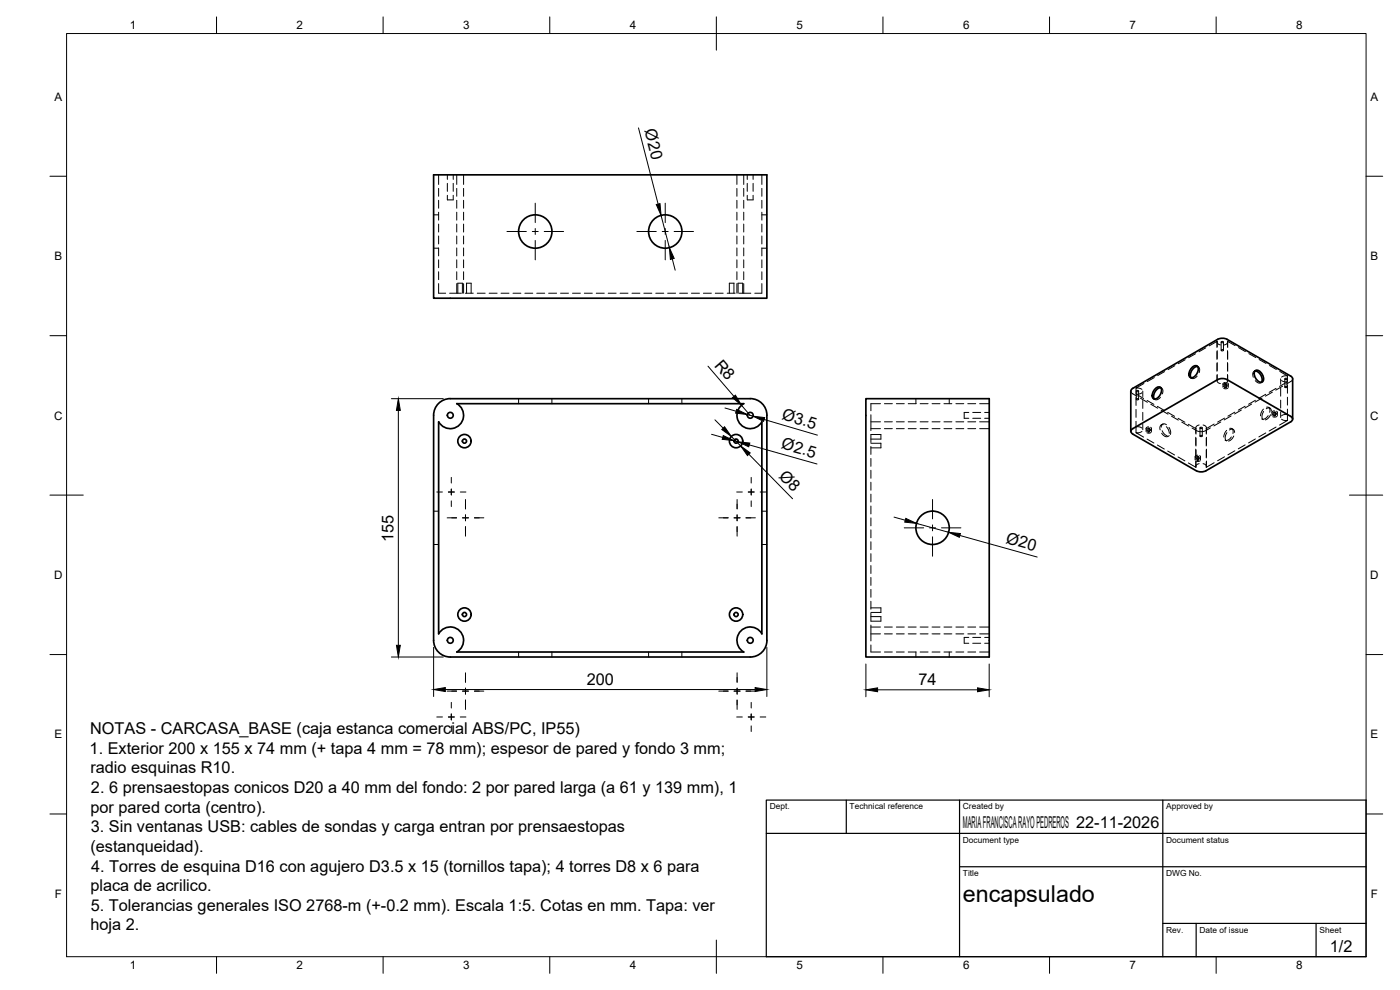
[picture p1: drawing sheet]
<svg xmlns="http://www.w3.org/2000/svg" width="420mm" height="297mm" viewBox="0 0 420 297" stroke-linecap="round" stroke-linejoin="round" font-family="sans-serif">
<!-- layer: Visible -->
<g fill="none" stroke="#000" stroke-width=".51">
<path d="M130.1 52.5h100v37h-100zM259.9 119.6h37v77.5h-37zM346.8 116.5a1 1 0 0 1 1.4-.3 1 1 0 0 1 .3 1.3l-.6 1.4a1.08 1.08 0 0 1-1.1 .8 1.08 1.08 0 0 1-1-1l.2-.9zM348.4 116.3a2.56 2.56 0 0 0-2 3.4M357.8 110.2a1 1 0 0 1 1.4-.4 1 1 0 0 1 .4 1.4l-.7 1.3a1.08 1.08 0 0 1-1.1 .8 1.08 1.08 0 0 1-1-1l.2-.9zM359.4 110a2.56 2.56 0 0 0-2 3.3M365.4 101.8l-25.7 14.9-.3 .6v12.1M365.4 101.8l1.5-.3 1.4 .3 19.3 11.2 .3 .7v12.1M365.4 113.9l1.5-.3 1.4 .3 19.1 11a.86 .86 0 0 1 .5 .8 .86 .86 0 0 1-.6 .9l-25.4 14.7-.9 .3-1.9-.3-19.1-11.1a.86 .86 0 0 1-.6-.8 .86 .86 0 0 1 .6-.8l25.4-14.7M376.6 111.3a2.56 2.56 0 0 1 2 3.4M376.7 111.3a1.79 1.79 0 0 1 2.3 1.5 1.08 1.08 0 0 1 .2 1.4 1.08 1.08 0 0 1-1.4 .3 2.61 2.61 0 0 1-1.1-3.2zM131.6 126.6v63.6"/>
<path d="M131.6 126.5a4 4 0 0 0 6.4 .9 4 4 0 0 0-.9-6.3h86.1a4 4 0 0 0-.9 6.3 4 4 0 0 0 6.4-.9M228.6 126.6v63.6M230.1 124.6v67.5M230.2 124.6a5 5 0 0 0-5.1-5h-90a5 5 0 0 0-5 5v67.5a5 5 0 0 0 5 5h90a5 5 0 0 0 5.1-5M131.6 190.2a4 4 0 0 1 6.4-.9 4 4 0 0 1-.9 6.3h86.1a4 4 0 0 1-.9-6.3 4 4 0 0 1 6.4 .9"/>
<circle cx="160.6" cy="69.5" r="5"/>
<circle cx="199.7" cy="69.5" r="5"/>
<circle cx="135.1" cy="124.6" r=".88"/>
<circle cx="139.4" cy="132.4" r="2"/>
<circle cx="139.4" cy="132.4" r=".62"/>
<circle cx="220.9" cy="132.4" r="2"/>
<circle cx="220.9" cy="132.4" r=".62"/>
<circle cx="225.2" cy="124.6" r=".88"/>
<circle cx="279.9" cy="158.4" r="5"/>
<circle cx="135.1" cy="192.1" r=".88"/>
<circle cx="139.4" cy="184.4" r="2"/>
<circle cx="139.4" cy="184.4" r=".62"/>
<circle cx="220.9" cy="184.4" r="2"/>
<circle cx="220.9" cy="184.4" r=".62"/>
<circle cx="225.2" cy="192.1" r=".88"/>
</g>
<!-- layer: Hidden -->
<g fill="none" stroke="#000" stroke-width=".3">
<path d="M131.6 52.5v2.8M131.6 56.5v2.4M134.3 58.6v1.4h1.7v-1.4M134.3 52.5v1.3M134.3 55v2.4M136 52.5v1.3M136 55v2.4M137.1 52.5v2.8M137.1 56.5v2.4M139.1 52.5v2.8M139.1 56.5v2.4M221.1 52.5v2.8"/>
<path d="M221.1 56.5v2.4M223.2 52.5v2.8M223.2 56.5v2.4M224.3 58.6v1.4h1.7v-1.4M224.3 52.5v1.3M224.3 55v2.4M226 52.5v1.3M226 55v2.4M228.6 52.5v2.8M228.6 56.5v2.4M130.1 74.5h1.5M130.1 64.5h1.5"/>
<path d="M131.6 60.1v2.4M131.6 63.7v2.3M131.6 67.2v2.4M131.6 70.8v2.4M131.6 74.4v2.4M131.6 78v2.3M137.1 60.1v2.4M137.1 63.7v2.3M137.1 67.2v2.4M137.1 70.8v2.4M137.1 74.4v2.4M137.1 78v2.3"/>
<path d="M139.1 60.1v2.4M139.1 63.7v2.3M139.1 67.2v2.4M139.1 70.8v2.4M139.1 74.4v2.4M139.1 78v2.3M221.1 60.1v2.4M221.1 63.7v2.3M221.1 67.2v2.4M221.1 70.8v2.4M221.1 74.4v2.4M221.1 78v2.3"/>
<path d="M223.2 60.1v2.4M223.2 63.7v2.3M223.2 67.2v2.4M223.2 70.8v2.4M223.2 74.4v2.4M223.2 78v2.3M228.6 60.1v2.4M228.6 63.7v2.3M228.6 67.2v2.4M228.6 70.8v2.4M228.6 74.4v2.4M228.6 78v2.3"/>
<path d="M228.6 74.5h1.5M228.6 64.5h1.5M131.6 85.1v2.9h2.2M131.6 81.5v2.4M134.9 88h3.6M137.1 81.5v2.4M137.1 85.1v2.9M137.4 88v-3h1.4v3M139.1 81.5v2.4M139.1 85.1v2.9M139.7 88h2.3M140 88v-3h1.4v3"/>
<path d="M143.2 88h2.4M146.8 88h2.4M150.4 88h2.4M153.9 88h2.4M157.5 88h2.4M161.1 88h2.4M164.7 88h2.3M168.2 88h2.4M171.8 88h2.4M175.4 88h2.4M178.9 88h2.4M182.5 88h2.4"/>
<path d="M186.1 88h2.4M189.7 88h2.3M193.2 88h2.4M196.8 88h2.4M200.4 88h2.4M204 88h2.3M207.5 88h2.4M211.1 88h2.4M214.7 88h2.3M218.2 88h2.4M218.9 88v-3h1.4v3M221.1 81.5v2.4"/>
<path d="M221.1 85.1v2.9M221.5 88v-3h1.4v3M221.8 88h3.5M223.2 81.5v2.4M223.2 85.1v2.9M228.6 85.1v2.9h-2.1M228.6 81.5v2.4M155.6 119.6v1.5M165.6 119.6v1.5M194.6 119.6v1.5M204.6 119.6v1.5M274.9 119.6v1.5"/>
<path d="M284.9 119.6v1.5M339.4 117.3l.3 .7 1.5 .9M340.9 116.4v1.7M340.9 119.3v2.4M341 119.7h.1a.29 .29 0 0 1 .4-.1 .29 .29 0 0 1 .1 .3l-.4 .1zM341 117.3v2.5M341 117.3l.1-.1a.29 .29 0 0 1 .4-.1 .29 .29 0 0 1 .1 .4h-.4zM341.7 117.3v2.5M342.3 119.5l2 1.2M342.7 117.8l-.6 .4h-1.2l2.3 1.4M343 117.3v1.7M343.3 115.1l-2.4 1.3 1.2 .1 .6 .3"/>
<path d="M346.2 119.6l.4 .3M346.4 113.3l-2.1 1.2M348.2 116.2l.4 .2M348.3 119.2a1.25 1.25 0 0 1-1.9 .5M348.4 116.3a1.24 1.24 0 0 1 .4 1.9M349.5 111.5l-2.1 1.2M352.6 109.7l-2.1 1.2M355.7 107.9l-2.1 1.2M357.2 113.3l.4 .2M358.8 106.1l-2.1 1.2M359.2 109.8l.4 .3M359.3 112.8a1.25 1.25 0 0 1-1.9 .6"/>
<path d="M359.4 110a1.24 1.24 0 0 1 .5 1.8M361.9 104.4l-2.1 1.1M365.2 102.6v1.7M365.2 105.5v2.4M365.2 109v2.4M365.2 112.6v1.6M365.3 112.4v1.6a.93 .93 0 0 0 .9 1.1M365.3 102.4v1.6M365.3 105.2v2.4M365.3 108.8v2.4M366.2 103.5a.93 .93 0 0 1-.9-1.1l-2.4 1.4M366.5 102.6v2.5"/>
<path d="M366.5 102.6v-.1a.29 .29 0 0 1 .5-.2 .29 .29 0 0 1 0 .5zM366.5 105h.1a.31 .31 0 0 1 .5-.2 .31 .31 0 0 1 0 .5 .31 .31 0 0 1-.5-.1zM367 115.2v1M367.2 102.6v2.5M367.4 103.5a.93 .93 0 0 0 1-1.1l2.3 1.3M367.6 116.2l.3-.2 .2 .2zM367.6 115.2v1M367.7 114.8l-.6 .3 .2 .4M368.1 115.2v1M368.4 114.9a.46 .46 0 0 1 .1 .6 .46 .46 0 0 1-.6 .2M368.4 115.9l-.6-.2-.7 .3M368.4 112.4v1.6a.93 .93 0 0 1-1 1.1"/>
<path d="M368.4 102.4v1.6M368.4 105.2v2.4M368.4 108.8v2.4M368.4 102.6v1.7M368.4 105.5v2.4M368.4 109v2.4M368.4 112.6v1.6M368.5 116.4l-.5 .3-.7-.2M368.6 115.2v1M371.7 104.3l2.1 1.2M374.8 106.1l2.1 1.2M376.6 111.3a1.24 1.24 0 0 0-.5 1.9"/>
<path d="M376.7 114.2a1.25 1.25 0 0 0 1.9 .5M376.8 111.2l-.4 .2M377.9 107.9l2.1 1.2M378.8 119.5l-2.1 1.1M378.8 114.6l-.4 .3M379.9 118.3l-2.1 1.2M381 109.7l2.1 1.2M381.8 117.7l-2 1.2M383 116.5l-2.1 1.2M384.1 111.4l2.3 1.4M384.3 113.7v1.6M384.3 116.5v2.4"/>
<path d="M384.6 114.2l.9 .3 .9 .1-2.4 1.3M384.9 115.9l-2 1.2M385.6 113.7v2.4M386.3 113.7v2.4M386.4 112.8h-.9l-.9 .3M386.4 112.8v1.6M386.4 115.6v2.4M386.4 119.2v2.3M387.9 113.7l-.3 .6-1.6 1M261.4 131.7l3 .1v-1.4h-3v2.4M261.4 124.4v4.8M261.4 134v2.3"/>
<path d="M261.4 137.5v2.4M261.4 126.6h2.8M261.4 133h3M261.4 128.6h2.8M264.2 121.1h-2.8v2.1M264.4 133v1.4h-3M265.4 121.1h2.4M265.4 126.6h2.4M265.4 128.6h2.4M269 121.1h2.4M269 126.6h2.4M269 128.6h2.4"/>
<path d="M272.6 121.1h2.4M272.6 126.6h2.4M272.6 128.6h2.4M276.1 121.1h2.4M276.1 126.6h2.4M276.1 128.6h2.4M279.7 121.1h2.4M279.7 126.6h2.4M279.7 128.6h2.4M283.3 121.1h2.4M283.3 126.6h2.4M283.3 128.6h2.4"/>
<path d="M286.9 121.1h2.3M286.9 126.6h2.3M286.9 128.6h2.3M290.4 121.1h2.4M290.4 126.6h2.4M290.4 128.6h2.4M290.7 123.7h-1.3v1.8h1.3M291.9 125.5h2.4M291.9 123.7h2.4M294 121.1h2.9M294 126.6h2.9M294 128.6h2.9"/>
<path d="M295.5 125.5h1.4M295.5 123.7h1.4M340.9 128l1.2 .1 .6 .3M340.9 122.8v2.4M340.9 126.4v3.4M342.7 129.4l-.6 .4h-1.2l2.3 1.4M343 120.2v2.3M343 123.7v2.4M343 127.3v1.6M344 128.5v1M344.3 131.7l2 1.2M344.3 120.1l2 1.2"/>
<path d="M344.5 129.5l.3-.1 .2 .1zM344.5 128.5v1M344.7 128.1l-.5 .1a.34 .34 0 0 0-.2 .3 .34 .34 0 0 0 .2 .3M345 128.5v1M345.3 128.2l.2 .5-.7 .3M345.3 129.2l-.6-.2-.6 .3M345.4 121.3l2.1 1.2M345.5 129.7l-.6 .3-.7-.2M345.6 128.5v1M347.3 133.5l2.1 1.2M347.3 121.9l2.1 1.2M348.5 123.1l2 1.2"/>
<path d="M348.6 130a1.63 1.63 0 0 0 1.9 1M348.8 129.2l.5 .9 1 .7M348.9 127.2l-.4 .3M349.1 127.4a.99 .99 0 0 0-1 .5 .99 .99 0 0 0 .1 1.1M350 128l.7 1 .2 1M350.1 127.4a.89 .89 0 0 0-1.1-.2 .89 .89 0 0 0-.5 1M350.4 135.3l2.1 1.2M350.4 123.7l2.1 1.2M350.8 128.2a2.46 2.46 0 0 1 .4 2.2M350.9 130.7l-.4 .3M351.6 124.9l2 1.2M353.5 137.1l2.1 1.2"/>
<path d="M353.5 125.5l2.1 1.2M354.7 126.6l2 1.2M356.6 138.9l2.3 1.3a.93 .93 0 0 1 1-1.1M356.6 127.3l2.3 1.3M358.7 137v1M358.9 128.4v1.6M358.9 131.2v2.4M358.9 134.8v2.3M358.9 138.3v1.7M358.9 135v2.4l-.1-.6 .6-.2M358.9 131.5v2.3M358.9 138.6v1.6"/>
<path d="M359.2 137v1M359.2 137l.3-.1 .2 .2-.3 .1zM359.7 137v1M359.9 127.5a.93 .93 0 0 0-1 1.1v1.6M360 136.7l.2 .5-.6 .3M360 137.7l-.7-.2-.5 .3M360.1 128.4v2.4M360.2 138.2l-.6 .3-.7-.2M360.2 130.7a.32 .32 0 0 1 .5-.1 .32 .32 0 0 1 0 .5 .32 .32 0 0 1-.5-.1zM360.2 128.3v-.1a.27 .27 0 0 1 .5-.1 .27 .27 0 0 1-.1 .5l-.4-.1zM360.3 137v1M360.8 128.4v2.4"/>
<path d="M361.1 127.5a.93 .93 0 0 1 .9 1.1M362 128.6v1.6M362 131.5v2.3M362 135v2.4M362 138.6v1.6M362.1 128.4v1.6M362.1 131.2v2.4M362.1 134.8v2.3M362.1 138.3v1.7M363.3 128.4l-1.4 .8a3.1 3.1 0 0 1-2.8 0l-1.3-.8M364.4 138.8l-2.4 1.4a.93 .93 0 0 0-.9-1.1M364.4 127.2l-2.4 1.4"/>
<path d="M366.4 126.6l-2.1 1.2M367.5 137.1l-2.1 1.1M367.5 125.5l-2.1 1.1M368.1 129.1l-.5 .7-.3 1.3M368.2 129.8a2.49 2.49 0 0 0-.4 2.1M369 129a.89 .89 0 0 1 1-.2 .89 .89 0 0 1 .5 1M369.1 128.5a.99 .99 0 0 1 .9 .5 .99 .99 0 0 1 0 1.1M369.5 124.8l-2.1 1.2M369.5 131.1a1.65 1.65 0 0 1-1.8 1l.4 .2M369.7 128.6l.4 .2M370.3 130.8l-.6 .9-1 .7M370.6 135.3l-2.1 1.2"/>
<path d="M370.6 123.7l-2.1 1.2M372.6 123l-2.1 1.2M373.7 133.5l-2.1 1.2M373.7 121.9l-2.1 1.2M375.6 121.2l-2 1.2M376.8 131.7l-2.1 1.2M376.8 120.1l-2.1 1.2M378.7 125.7l.4 .2M379.2 122.8l-.7 1-.2 1M379.2 123.5a2.39 2.39 0 0 0-.4 2.1M379.9 129.9l-2.1 1.2M380 122.6a.88 .88 0 0 1 1.1-.2 .88 .88 0 0 1 .5 1"/>
<path d="M380.1 122.2a.98 .98 0 0 1 1 .4 .98 .98 0 0 1-.1 1.1M380.6 124.7a1.69 1.69 0 0 1-1.8 1M380.7 122.2l.4 .3M381.3 124.4l-.6 1-.9 .6M381.7 123.7v1M382.3 123.7v1M382.5 123.3l-.7 .3 .2 .4M382.8 123.7v1M383 128.1l-2.1 1.2M383.1 124.4l-.8-.2-.5 .3M383.1 123.4l.2 .5-.7 .3M383.2 124.9l-.5 .2-.7-.1"/>
<path d="M383.3 123.7v1M384.3 120.1v2.3M384.3 123.6v1.7M384.6 124.8l.6-.4h1.2v1.8l-1.2-.1-.6-.3M386.4 122.8v1.6M386.4 126.2l-2.4 1.3M130.1 153.4h1.5M228.6 153.4h1.5M261.4 141.1v2.4M261.4 144.7v2.4M261.4 148.3v2.3M261.4 151.8v2.4"/>
<path d="M261.4 155.4v2.4M261.4 159v2.4M130.1 163.4h1.5M228.6 163.4h1.5M261.4 162.5v2.4M261.4 166.1v2.4M261.4 169.7v2.4M261.4 173.3v2.3M261.4 176.8v2.4M155.6 195.6v1.5M165.6 195.6v1.5M194.6 195.6v1.5"/>
<path d="M204.6 195.6v1.5M261.4 182.4h3v1.4h-3M261.4 184v2.4h3v-1.4h-3M261.4 187.5v4.8M261.4 193.5v2.1h2.8M261.4 180.4v2.4M261.4 190.2h2.8M261.4 188.1h2.8M265.4 190.2h2.4M265.4 195.6h2.4M265.4 188.1h2.4M269 190.2h2.4"/>
<path d="M269 195.6h2.4M269 188.1h2.4M272.6 190.2h2.4M272.6 195.6h2.4M272.6 188.1h2.4M274.9 195.6v1.5M276.1 190.2h2.4M276.1 195.6h2.4M276.1 188.1h2.4M279.7 190.2h2.4M279.7 195.6h2.4M279.7 188.1h2.4"/>
<path d="M283.3 190.2h2.4M283.3 195.6h2.4M283.3 188.1h2.4M284.9 195.6v1.5M286.9 190.2h2.3M286.9 195.6h2.3M286.9 188.1h2.3M290.4 190.2h2.4M290.4 195.6h2.4M290.4 188.1h2.4M290.7 191.2h-1.3v1.8h1.3M291.9 193h2.4"/>
<path d="M291.9 191.2h2.4M294 190.2h2.9M294 195.6h2.9M294 188.1h2.9M295.5 193h1.4M295.5 191.2h1.4"/>
<circle cx="367.9" cy="115.3" r=".22"/>
<circle cx="386" cy="113.7" r=".29"/>
<circle cx="386" cy="116.2" r=".29"/>
<circle cx="344.8" cy="128.6" r=".22"/>
<circle cx="359.5" cy="138.1" r=".21"/>
<circle cx="382.6" cy="123.8" r=".2"/>
<circle cx="382.6" cy="124.7" r=".2"/>
</g>
<!-- layer: BORDER -->
<g fill="none" stroke="#000" stroke-width=".3">
<path d="M20 10.1h390v276.9h-390zM65 5.1v5M115 5.1v5M165 5.1v5M215 5.1v10M265 5.1v5M315 5.1v5M365 5.1v5M15 52.9h5M410 52.9h5M15 100.7h5M410 100.7h5"/>
<path d="M15 148.6h10M405 148.6h10M15 196.4h5M410 196.4h5M15 244.2h5M410 244.2h5M65 287v5M115 287v5M165 287v5M215 282.1v9.9M265 287v5M315 287v5"/>
<path d="M365 287v5"/>
</g>
<!-- layer: TITLEBLOCK -->
<path d="M230 240.1h180v46.9h-180zM230 250h180M254 240.1v9.9M288 240.1v46.9M349 240.1v46.9M288 260.1h122M349 277.1h61M359 277.1v9.9M395 277.1v9.9" fill="none" stroke="#000" stroke-width=".36"/>
<!-- layer: Smart Centers -->
<g fill="none" stroke="#000" stroke-width=".3">
<path d="M152.1 69.5h5.9M159.7 69.5h1.8M160.6 61v5.8M160.6 68.6v1.7M160.6 72.1v5.9M163.3 69.5h5.8M191.1 69.5h5.9M198.7 69.5h1.8M199.6 61v5.8M199.6 68.6v1.7M199.6 72.1v5.9M202.3 69.5h5.8"/>
<path d="M131.1 147.6h1.7M134.2 155.4h2.8M134.6 147.6h1.8M135.4 143.2v1.7M135.4 146.7v1.8M135.4 150.3v1.7M138.1 147.6h1.7M138.8 155.4h1.8M139.7 149.9v2.8M139.7 154.5v1.8M139.7 158v2.9M142.4 155.4h2.8"/>
<path d="M215.7 155.4h2.8M220.3 155.4h1.8M221.1 147.6h1.7M221.2 149.9v2.8M221.2 154.5v1.8M221.2 158v2.9M223.9 155.4h2.8M224.6 147.6h1.7M225.4 143.2v1.7M225.4 146.7v1.8M225.4 150.3v1.7M228.1 147.6h1.7"/>
<path d="M271.4 158.4h5.8M279 158.4h1.8M279.9 149.9v5.8M279.9 157.5v1.8M282.6 158.4h5.8M279.9 161.1v5.8M131.1 215.1h1.7M134.2 207.4h2.8M134.6 215.1h1.8M135.4 210.7v1.7M135.4 214.2v1.8M135.4 217.8v1.7"/>
<path d="M138.1 215.1h1.7M138.8 207.4h1.8M139.7 201.9v2.8M139.7 206.5v1.8M139.7 210v2.9M142.4 207.4h2.8M215.7 207.4h2.8M220.3 207.4h1.8M221.1 215.1h1.7M221.2 201.9v2.8M221.2 206.5v1.8M221.2 210v2.9"/>
<path d="M223.9 207.4h2.8M224.6 215.1h1.7M225.4 210.7v1.7M225.4 214.2v1.8M225.4 217.8v1.7M228.1 215.1h1.7"/>
</g>
<!-- layer: FD_Dimensions -->
<g fill="none" stroke="#000" stroke-width=".3">
<path d="M191.6 38.4l5.9 22.8M198.4 64.6l2.5 9.7M201.8 77.7l.8 3.4M117.5 119.6h15.5M212.5 109.9l7.8 9M119.5 123.1v70.5M213.6 130.3l3.3 1M214.6 126l2.4 2.4M217.6 122.4l3.3 1M219.5 130.9l2.8 2.9M220.3 132.2l1.2 .4M222.5 121.6l2.6 3"/>
<path d="M224.3 124.4l1.7 .5M224.7 136.3l13.2 13.4M224.9 133.5l20.3 5.7M229.3 125.9l16 4.7M268.3 155.2l3.4 .9M275.1 157l9.6 2.7M288.1 160.7l23.2 6.4M117.5 197.1h15.5M130.1 194.2v14.8M230.1 194.2v14.8M259.9 199.2v9.9M296.9 199.2v9.9"/>
<path d="M133.6 206.9h93M263.4 207h30"/>
</g>
<g fill="#000" stroke="#000" stroke-width=".3">
<path d="M197 61.4l1.1-.3 .3 3.5zM200.9 74.3l1.4 3.2-1.1 .3zM219.8 119.3l.9-.7 1.8 3zM119.5 119.6l.6 3.5h-1.1zM217.1 130.7l3.2 1.5-3.6-.4zM216.6 128.9l.8-.9 2.1 2.9zM221.1 122.8l3.2 1.6-3.5-.4zM221.5 132.6l3.5 .3-.3 1.2zM222.3 133.8l2.8 2.1-.8 .8zM226 124.9l3.5 .4-.3 1.1zM271.8 155.5l3.3 1.5-3.6-.3zM284.7 159.7l3.5 .4-.3 1.1z"/>
<path d="M119 193.6h1.1l-.6 3.5zM130.1 206.9l3.5-.6v1.2zM226.6 206.3l3.5 .6-3.5 .6zM259.9 207l3.5-.6v1.1zM293.4 206.4l3.5 .6-3.5 .5z"/>
</g>
<text font-size="7" x="289" y="270.6">encapsulado</text>
<g font-size="4.9">
<text x="193.4" y="39.1" transform="rotate(76 193.4 39.1)">Ø20</text>
<text x="214.2" y="109.7" transform="rotate(49 214.2 109.7)">R8</text>
<text x="234.4" y="125.8" transform="rotate(16 234.4 125.8)">Ø3.5</text>
<text x="234.3" y="134.5" transform="rotate(16 234.3 134.5)">Ø2.5</text>
<text x="233.6" y="143.1" transform="rotate(45 233.6 143.1)">Ø8</text>
<text x="118.1" y="162.6" transform="rotate(-90 118.1 162.6)">155</text>
<text x="301.7" y="162.8" transform="rotate(16 301.7 162.8)">Ø20</text>
<text x="176.1" y="205.4">200</text>
<text x="275.7" y="205.6">74</text>
<text x="27.1" y="220.3">NOTAS - CARCASA_BASE (caja estanca comercial ABS/PC, IP55)</text>
<text x="26.9" y="226.2">1. Exterior 200 x 155 x 74 mm (+ tapa 4 mm = 78 mm); espesor de pared y fondo 3 mm;</text>
<text x="27.1" y="232.1">radio esquinas R10.</text>
<text x="27.3" y="238">2. 6 prensaestopas conicos D20 a 40 mm del fondo: 2 por pared larga (a 61 y 139 mm), 1</text>
<text x="27.1" y="243.9">por pared corta (centro).</text>
<text x="27.2" y="249.8">3. Sin ventanas USB: cables de sondas y carga entran por prensaestopas</text>
<text x="289" y="248.5">MARIA FRANCISCA RAYO PEDREROS 22-11-2026</text>
<text x="27.1" y="255.7">(estanqueidad).</text>
<text x="27.4" y="261.5">4. Torres de esquina D16 con agujero D3.5 x 15 (tornillos tapa); 4 torres D8 x 6 para</text>
<text x="27.1" y="267.4">placa de acrilico.</text>
<text x="27.2" y="273.3">5. Tolerancias generales ISO 2768-m (+-0.2 mm). Escala 1:5. Cotas en mm. Tapa: ver</text>
<text x="27.1" y="279.1">hoja 2.</text>
<text x="399.1" y="285.7">1/2</text>
</g>
<g font-size="3.5">
<text x="39" y="8.8">1</text>
<text x="89" y="8.8">2</text>
<text x="139" y="8.8">3</text>
<text x="189" y="8.8">4</text>
<text x="239" y="8.8">5</text>
<text x="289" y="8.8">6</text>
<text x="339" y="8.8">7</text>
<text x="389" y="8.8">8</text>
<text x="16.3" y="30.2">A</text>
<text x="411.3" y="30.2">A</text>
<text x="16.3" y="78">B</text>
<text x="411.3" y="78">B</text>
<text x="16.2" y="125.9">C</text>
<text x="411.2" y="125.9">C</text>
<text x="16.2" y="173.7">D</text>
<text x="411.2" y="173.7">D</text>
<text x="16.3" y="221.6">E</text>
<text x="411.3" y="221.6">E</text>
<text x="16.4" y="269.4">F</text>
<text x="411.4" y="269.4">F</text>
<text x="39" y="290.8">1</text>
<text x="89" y="290.8">2</text>
<text x="139" y="290.8">3</text>
<text x="189" y="290.8">4</text>
<text x="239" y="290.8">5</text>
<text x="289" y="290.8">6</text>
<text x="339" y="290.8">7</text>
<text x="389" y="290.8">8</text>
</g>
<g font-size="2.5">
<text x="231" y="242.9">Dept.</text>
<text x="255" y="242.9">Technical reference</text>
<text x="289" y="242.9">Created by</text>
<text x="350" y="242.9">Approved by</text>
<text x="289" y="252.8">Document type</text>
<text x="350" y="252.8">Document status</text>
<text x="289" y="262.9">Title</text>
<text x="350" y="262.9">DWG No.</text>
<text x="350" y="279.9">Rev.</text>
<text x="360" y="279.9">Date of issue</text>
<text x="396" y="279.9">Sheet</text>
</g>
</svg>
